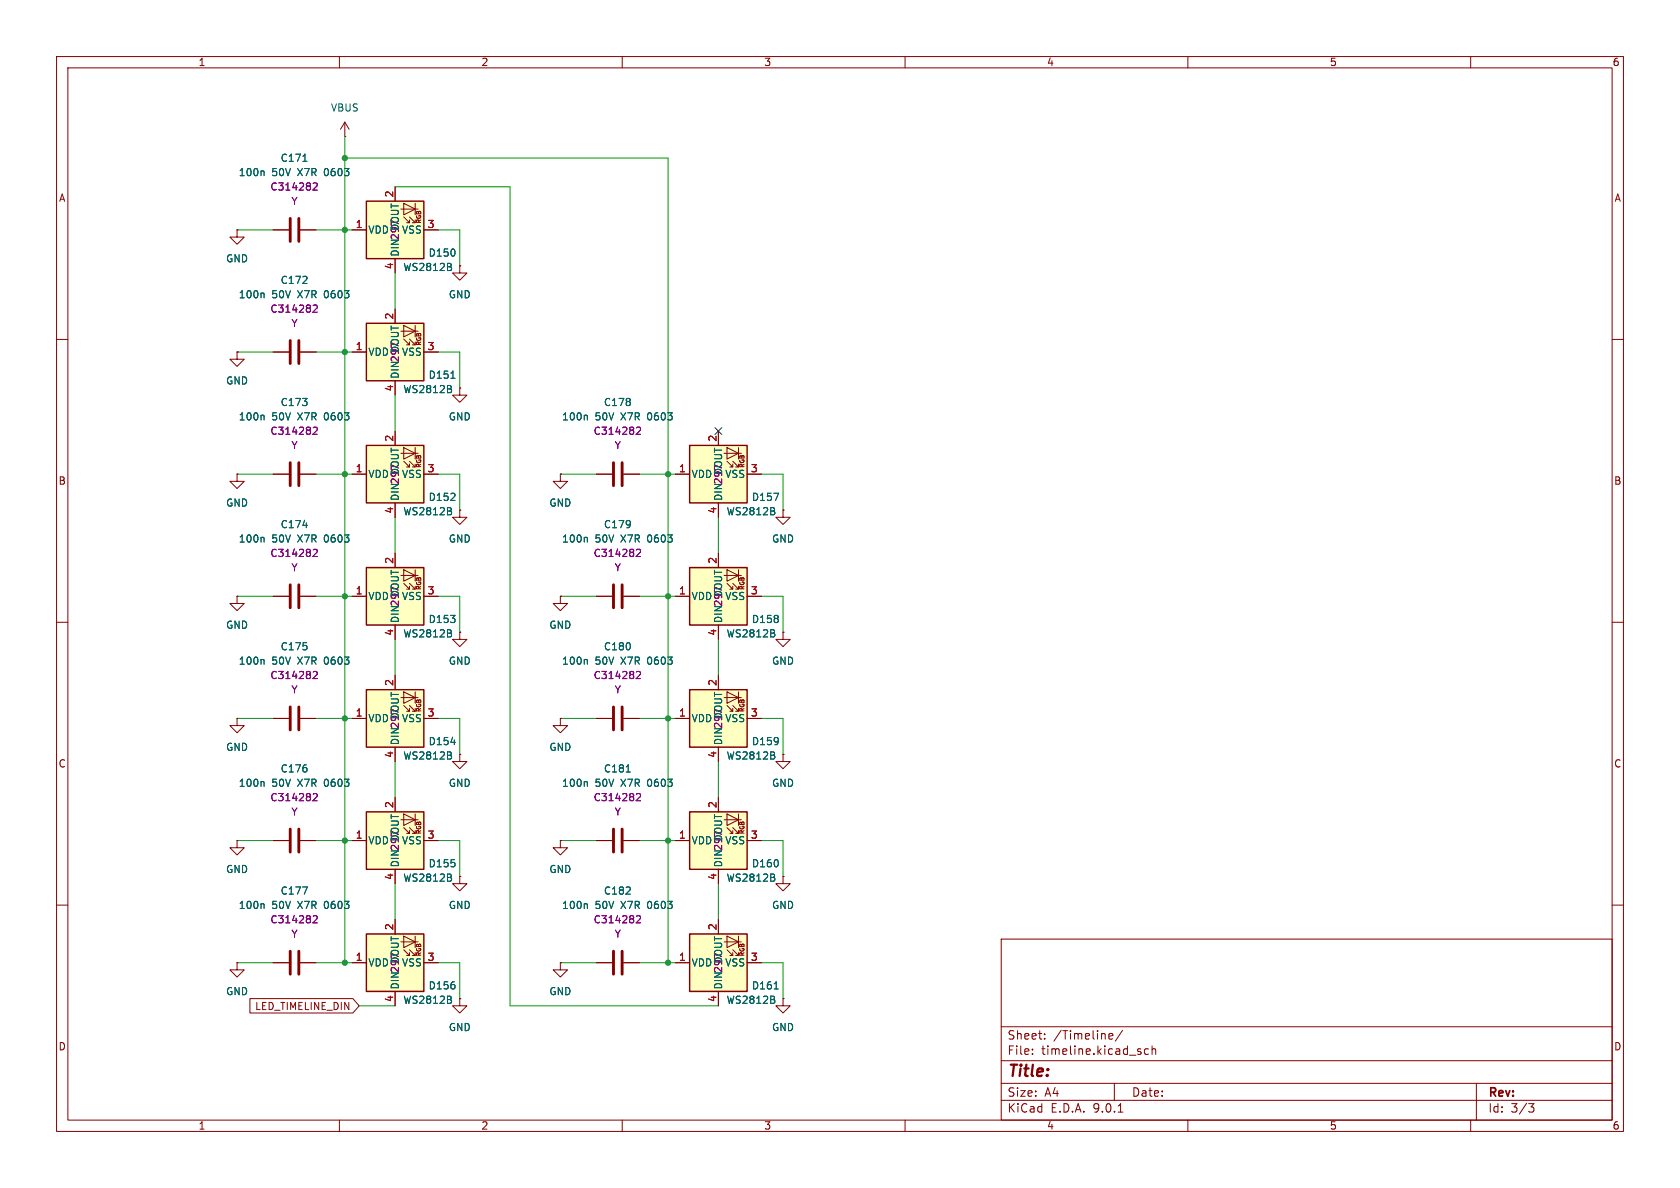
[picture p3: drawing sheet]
<svg xmlns="http://www.w3.org/2000/svg" width="297mm" height="210mm" viewBox="0 0 297 210" stroke-linecap="round" stroke-linejoin="round" font-family="sans-serif">
<g fill="none" stroke="#840000" stroke-width=".18">
<path d="M10 10h277v190h-277zM12 12h273v186h-273zM60 10v2M110 10v2M160 10v2M210 10v2M260 10v2M48.3 40.6h2.8M53.1 40.6h2.8M10 60h2M285 60h2M10 110h2"/>
<path d="M285 110h2M81.3 133.4v1.2h1.2l-1.2 1.3-1.3-1.3h1.3M81.3 133.4h.1M99.1 127v1.3h1.2l-1.2 1.2-1.3-1.2h1.3M99.1 127h.1M81.3 154.9v1.3h1.2l-1.2 1.3-1.3-1.3h1.3M81.3 154.9h.1M10 160h2M177 166h108v32h-108zM285 160h2M60 198v2M110 198v2"/>
<path d="M160 198v2M177 194.5h108M177 191.5h108M177 187.5h108M177 181.5h108M182.5 186.3v.1M182.5 185.5v.1M184.7 183.6v.1M184.7 182.8v.1M196 183.5l.2 .2 .5-.1M196 182.9l.2-.2h.3l.2 .2v.2l-.7 .1M197 191.5v3"/>
<path d="M197.7 196.6h.8M198.5 182.1l-1.3 2M203 185.5l-.4-.1-.3 .3v.4l.2 .2h.5M203.7 185.5l.2-.1 .3 .1 .1 .9M203.7 184.9v1.5M210 198v2M260 198v2M261 191.5v6.5M270.2 195.1h1l-.5 .6 .4 .1 .1 .5-.3 .3h-.4"/>
</g>
<path d="M51.3 38.6v4.1M52.8 38.6v4.1" fill="none" stroke="#840000" stroke-width=".51"/>
<path d="M46.5 30.2l.2 .2v.7M53.6 28.5h.7" fill="none" stroke="#006464" stroke-width=".18"/>
<path d="M55.4 32.5l.4-.2 .3 .4-.8 .9h.8" fill="none" stroke="#840084" stroke-width=".18"/>
<path d="M64.8 78.7h10.1v10.2h-10.1z" fill="#ffffc2"/>
<g fill="none" stroke="#840000" stroke-width=".18">
<path d="M61 24.1h.1M61 21.6l-.8 1.3M61 21.6l.7 1.3M61 21.6v2.5M69.8 76.2v2.5M71.4 79.1l2 1-2 1.1zM73.4 79.1v2.1M62.2 83.8h2.6M69.8 88.9v2.5M70.9 80.1h3M71.4 81.5l1 1.1h-.5M72.4 81.5l1 1.1h-.5"/>
<path d="M72.4 82v.6M73.4 82v.6M74.9 83.8h2.6M81.3 111.8v1.2h1.2l-1.2 1.3-1.3-1.3h1.3M81.3 111.8h.1"/>
</g>
<path d="M64.8 78.7h10.1v10.2h-10.1z" fill="none" stroke="#840000" stroke-width=".25"/>
<path d="M79.7 90.4l.1 .2-.1 .3M79.7 89.9v.3" fill="none" stroke="#006464" stroke-width=".18"/>
<path d="M64.8 100.3h10.1v10.2h-10.1z" fill="#ffffc2"/>
<g fill="none" stroke="#840000" stroke-width=".18">
<path d="M41.9 62.2v1.3h1.3l-1.3 1.3-1.3-1.3h1.3M41.9 62.2h.1M48.3 83.8h2.8M53.1 83.8h2.8M69.8 97.8v2.5M62.2 105.4h2.6M69.8 110.5v2.5M70.9 101.7h3M71.4 103.1l1 1h-.5M71.4 100.7l2 1-2 1zM72.4 103.1l1 1h-.5M72.4 103.6v.5"/>
<path d="M73.4 100.7v2M73.4 103.6v.5M74.9 105.4h2.6"/>
</g>
<path d="M64.8 100.3h10.1v10.2h-10.1z" fill="none" stroke="#840000" stroke-width=".25"/>
<path d="M46.5 73.4l.2 .2v.6M79.7 112l.1 .2-.1 .3M79.7 111.4v.4" fill="none" stroke="#006464" stroke-width=".18"/>
<path d="M51.3 81.8v4.1M52.8 81.8v4.1" fill="none" stroke="#840000" stroke-width=".51"/>
<path d="M55.4 75.6l.4-.1 .3 .4-.8 .9h.8" fill="none" stroke="#840084" stroke-width=".18"/>
<path d="M64.8 121.9h10.1v10.2h-10.1z" fill="#ffffc2"/>
<g fill="none" stroke="#840000" stroke-width=".18">
<path d="M81.3 90.2v1.2h1.2l-1.2 1.3-1.3-1.3h1.3M81.3 90.2h.1M69.8 119.4v2.5M99.1 105.4v1.3h1.2l-1.2 1.3-1.3-1.3h1.3M99.1 105.4h.1M62.2 127h2.6M69.8 132.1v2.5M70.9 123.3h3M71.4 124.7l1 1h-.5M71.4 122.3l2 1-2 1zM72.4 124.7l1 1h-.5M72.4 125.2v.5"/>
<path d="M73.4 122.3v2M73.4 125.2v.5M74.9 127h2.6"/>
</g>
<path d="M64.8 121.9h10.1v10.2h-10.1z" fill="none" stroke="#840000" stroke-width=".25"/>
<path d="M79.7 133.6l.1 .2-.1 .3M79.7 133v.4M79.7 131.2h.8" fill="none" stroke="#006464" stroke-width=".18"/>
<path d="M121.9 100.3h10.2v10.2h-10.2z" fill="#ffffc2"/>
<g fill="none" stroke="#840000" stroke-width=".18">
<path d="M127 97.8v2.5M138.4 90.2v1.2h1.3l-1.3 1.3-1.2-1.3h1.2M138.4 90.2h.1M119.4 105.4h2.5M127 110.5v2.5M128 101.7h3.1M128.5 103.1l1 1h-.5M128.5 100.7l2.1 1-2.1 1zM129.5 103.1l1.1 1h-.6M129.5 103.6v.5M130.6 100.7v2M130.6 103.6v.5"/>
<path d="M132.1 105.4h2.5M41.9 127v1.3h1.3l-1.3 1.2-1.3-1.2h1.3M41.9 127h.1M48.3 127h2.8M53.1 127h2.8"/>
</g>
<path d="M121.9 100.3h10.2v10.2h-10.2z" fill="none" stroke="#840000" stroke-width=".25"/>
<path d="M46.5 116.6l.2 .2v.6M136.9 112l.1 .2-.1 .3M136.9 111.4v.4" fill="none" stroke="#006464" stroke-width=".18"/>
<path d="M51.3 125v4M52.8 125v4" fill="none" stroke="#840000" stroke-width=".51"/>
<path d="M55.4 118.8l.4-.1 .3 .4-.8 .9h.8" fill="none" stroke="#840084" stroke-width=".18"/>
<path d="M121.9 165.1h10.2v10.2h-10.2z" fill="#ffffc2"/>
<g fill="none" stroke="#840000" stroke-width=".18">
<path d="M138.4 111.8v1.2h1.3l-1.3 1.3-1.2-1.3h1.2M138.4 111.8h.1M41.9 148.6v1.3h1.3l-1.3 1.2-1.3-1.2h1.3M41.9 148.6h.1M119.4 170.2h2.5M127 162.6v2.5M127 175.3v2.5M128 166.5h3.1M128.5 167.9l1 1h-.5M128.5 165.5l2.1 1-2.1 1zM129.5 167.9l1.1 1h-.6M129.5 168.4v.5"/>
<path d="M130.6 165.5v2M130.6 168.4v.5M132.1 170.2h2.5"/>
</g>
<path d="M121.9 165.1h10.2v10.2h-10.2z" fill="none" stroke="#840000" stroke-width=".25"/>
<path d="M136.9 176.8l.1 .1-.1 .4M136.9 176.2v.4M136.9 174.8h.7" fill="none" stroke="#006464" stroke-width=".18"/>
<path d="M121.9 78.7h10.2v10.2h-10.2z" fill="#ffffc2"/>
<g fill="none" stroke="#840000" stroke-width=".18">
<path d="M41.9 40.6v1.3h1.3l-1.3 1.3-1.3-1.3h1.3M41.9 40.6h.1M48.3 62.2h2.8M53.1 62.2h2.8M127 76.2v2.5M128.5 79.1l2.1 1-2.1 1.1zM130.6 79.1v2.1M119.4 83.8h2.5M127 88.9v2.5M128 80.1h3.1M128.5 81.5l1 1.1h-.5M129.5 81.5l1.1 1.1h-.6"/>
<path d="M129.5 82v.6M130.6 82v.6M132.1 83.8h2.5"/>
</g>
<path d="M121.9 78.7h10.2v10.2h-10.2z" fill="none" stroke="#840000" stroke-width=".25"/>
<path d="M46.5 51.8l.2 .2v.6M136.8 87.2h.8l-.5 1.3M136.9 90.4l.1 .2-.1 .3M136.9 89.9v.3" fill="none" stroke="#006464" stroke-width=".18"/>
<path d="M51.3 60.2v4.1M52.8 60.2v4.1" fill="none" stroke="#840000" stroke-width=".51"/>
<path d="M55.4 54l.4-.1 .3 .4-.8 .9h.8" fill="none" stroke="#840084" stroke-width=".18"/>
<path d="M64.8 35.6h10.1v10.1h-10.1z" fill="#ffffc2"/>
<g fill="none" stroke="#840000" stroke-width=".18">
<path d="M69.8 33v2.6M70.9 37h3M71.4 38.4l1 1h-.5M71.4 35.9l2 1.1-2 1zM72.4 38.4l1 1h-.5M72.4 38.9v.5M73.4 35.9v2.1M73.4 38.9v.5M62.2 40.6h2.6M69.8 45.7v2.6M74.9 40.6h2.6M81.3 47v1.3h1.2l-1.2 1.2-1.3-1.2h1.3"/>
<path d="M81.3 47h.1M81.3 68.6v1.3h1.2l-1.2 1.2-1.3-1.2h1.3M81.3 68.6h.1"/>
</g>
<path d="M64.8 35.6h10.1v10.1h-10.1z" fill="none" stroke="#840000" stroke-width=".25"/>
<path d="M79.7 47.2l.1 .2-.1 .4M79.7 46.7v.3" fill="none" stroke="#006464" stroke-width=".18"/>
<path d="M121.9 121.9h10.2v10.2h-10.2z" fill="#ffffc2"/>
<path d="M127 119.4v2.5M119.4 127h2.5M127 132.1v2.5M128 123.3h3.1M128.5 124.7l1 1h-.5M128.5 122.3l2.1 1-2.1 1zM129.5 124.7l1.1 1h-.6M129.5 125.2v.5M130.6 122.3v2M130.6 125.2v.5M132.1 127h2.5" fill="none" stroke="#840000" stroke-width=".18"/>
<path d="M121.9 121.9h10.2v10.2h-10.2z" fill="none" stroke="#840000" stroke-width=".25"/>
<path d="M136.9 133.6l.1 .2-.1 .3M136.9 133v.4" fill="none" stroke="#006464" stroke-width=".18"/>
<path d="M64.8 57.2h10.1v10.1h-10.1z" fill="#ffffc2"/>
<g fill="none" stroke="#840000" stroke-width=".18">
<path d="M69.8 54.6v2.6M70.9 58.5h3M71.4 59.9l1 1.1h-.5M71.4 57.5l2 1-2 1.1zM72.4 59.9l1 1.1h-.5M73.4 57.5v2.1M62.2 62.2h2.6M69.8 67.3v2.6M72.4 60.5v.5M73.4 60.5v.5M74.9 62.2h2.6M105.4 127h2.8"/>
<path d="M110.2 127h2.8M138.4 133.4v1.2h1.3l-1.3 1.3-1.2-1.3h1.2M138.4 133.4h.1M48.3 148.6h2.8M53.1 148.6h2.8M138.4 154.9v1.3h1.3l-1.3 1.3-1.2-1.3h1.2M138.4 154.9h.1M41.9 170.2v1.3h1.3l-1.3 1.2-1.3-1.2h1.3M41.9 170.2h.1M48.3 170.2h2.8M53.1 170.2h2.8M138.4 176.5v1.3h1.3l-1.3 1.3-1.2-1.3h1.2"/>
<path d="M138.4 176.5h.1"/>
</g>
<path d="M64.8 57.2h10.1v10.1h-10.1z" fill="none" stroke="#840000" stroke-width=".25"/>
<path d="M79.7 68.8l.1 .2-.1 .4M79.7 68.3v.3M79.7 66.9h.7M103.7 116.6l.1 .2v.6M46.5 138.2l.2 .1v.7M46.5 159.8l.2 .1v.7M53.5 156.8h.8l-.5 1.3" fill="none" stroke="#006464" stroke-width=".18"/>
<path d="M108.5 125v4M110 125v4M51.3 146.6v4M52.8 146.6v4M51.3 168.1v4.1M52.8 168.1v4.1" fill="none" stroke="#840000" stroke-width=".51"/>
<path d="M112.5 118.8l.5-.1 .2 .4-.7 .9h.7M55.4 140.4l.4-.1 .3 .3-.8 .9h.8M55.4 162l.4-.1 .3 .3-.8 .9h.8" fill="none" stroke="#840084" stroke-width=".18"/>
<path d="M121.9 143.5h10.2v10.2h-10.2z" fill="#ffffc2"/>
<g fill="none" stroke="#840000" stroke-width=".18">
<path d="M119.4 148.6h2.5M127 141v2.5M127 153.7v2.5M128 144.9h3.1M128.5 146.3l1 1h-.5M128.5 143.9l2.1 1-2.1 1zM129.5 146.3l1.1 1h-.6M129.5 146.8v.5M130.6 143.9v2M130.6 146.8v.5M132.1 148.6h2.5M81.3 176.5v1.3h1.2l-1.2 1.3-1.3-1.3h1.3"/>
<path d="M81.3 176.5h.1"/>
</g>
<path d="M121.9 143.5h10.2v10.2h-10.2z" fill="none" stroke="#840000" stroke-width=".25"/>
<path d="M136.9 155.2l.1 .2-.1 .3M136.9 154.6v.4" fill="none" stroke="#006464" stroke-width=".18"/>
<path d="M64.8 165.1h10.1v10.2h-10.1z" fill="#ffffc2"/>
<g fill="none" stroke="#840000" stroke-width=".18">
<path d="M41.9 83.8v1.3h1.3l-1.3 1.3-1.3-1.3h1.3M41.9 83.8h.1M99.1 83.8v1.3h1.2l-1.2 1.3-1.3-1.3h1.3M99.1 83.8h.1M105.4 83.8h2.8M110.2 83.8h2.8M41.9 105.4v1.3h1.3l-1.3 1.3-1.3-1.3h1.3M41.9 105.4h.1M48.3 105.4h2.8M53.1 105.4h2.8M105.4 105.4h2.8M110.2 105.4h2.8"/>
<path d="M99.1 148.6v1.3h1.2l-1.2 1.2-1.3-1.2h1.3M99.1 148.6h.1M105.4 148.6h2.8M110.2 148.6h2.8M62.2 170.2h2.6M69.8 162.6v2.5M69.8 175.3v2.5M70.9 166.5h3M71.4 167.9l1 1h-.5M71.4 165.5l2 1-2 1zM72.4 167.9l1 1h-.5M72.4 168.4v.5"/>
<path d="M73.4 165.5v2M73.4 168.4v.5M74.9 170.2h2.6M99.1 170.2v1.3h1.2l-1.2 1.2-1.3-1.2h1.3M99.1 170.2h.1M105.4 170.2h2.8M110.2 170.2h2.8"/>
</g>
<path d="M64.8 165.1h10.1v10.2h-10.1z" fill="none" stroke="#840000" stroke-width=".25"/>
<path d="M103.7 73.4l.1 .2v.6M46.5 95l.2 .2v.6M53.6 92.9h.7M103.7 95l.1 .2v.6M103.7 138.2l.1 .1v.7M110.7 136.5h.7M103.7 159.8l.1 .1v.7M79.7 176.8l.1 .1-.1 .4M79.7 176.2v.4" fill="none" stroke="#006464" stroke-width=".18"/>
<path d="M108.5 81.8v4.1M110 81.8v4.1M51.3 103.4v4M52.8 103.4v4M108.5 103.4v4M110 103.4v4M108.5 146.6v4M110 146.6v4M108.5 168.1v4.1M110 168.1v4.1" fill="none" stroke="#840000" stroke-width=".51"/>
<path d="M112.5 75.6l.5-.1 .2 .4-.7 .9h.7M55.4 97.2l.4-.1 .3 .4-.8 .9h.8M112.5 97.2l.5-.1 .2 .4-.7 .9h.7M112.5 140.4l.5-.1 .2 .3-.7 .9h.7M112.5 162l.5-.1 .2 .3-.7 .9h.7" fill="none" stroke="#840084" stroke-width=".18"/>
<path d="M64.8 143.5h10.1v10.2h-10.1z" fill="#ffffc2"/>
<g fill="none" stroke="#840000" stroke-width=".18">
<path d="M69.8 33v2.6M41.9 40.6h.1M48.3 40.6h2.8M53.1 40.6h2.8M62.2 40.6h2.6M69.8 45.7v2.6M69.8 54.6v2.6M74.9 40.6h2.6M81.3 47h.1M41.9 62.2h.1M48.3 62.2h2.8M53.1 62.2h2.8"/>
<path d="M62.2 62.2h2.6M69.8 67.3v2.6M69.8 76.2v2.5M74.9 62.2h2.6M81.3 68.6h.1M127 76.2v2.5M41.9 83.8h.1M48.3 83.8h2.8M53.1 83.8h2.8M62.2 83.8h2.6M69.8 88.9v2.5M69.8 97.8v2.5"/>
<path d="M74.9 83.8h2.6M81.3 90.2h.1M99.1 83.8h.1M105.4 83.8h2.8M110.2 83.8h2.8M119.4 83.8h2.5M127 88.9v2.5M127 97.8v2.5M132.1 83.8h2.5M138.4 90.2h.1M41.9 105.4h.1M48.3 105.4h2.8"/>
<path d="M53.1 105.4h2.8M62.2 105.4h2.6M69.8 110.5v2.5M69.8 119.4v2.5M74.9 105.4h2.6M81.3 111.8h.1M99.1 105.4h.1M105.4 105.4h2.8M110.2 105.4h2.8M119.4 105.4h2.5M127 110.5v2.5M127 119.4v2.5"/>
<path d="M132.1 105.4h2.5M138.4 111.8h.1M41.9 127h.1M48.3 127h2.8M53.1 127h2.8M62.2 127h2.6M69.8 132.1v2.5M74.9 127h2.6M81.3 133.4h.1M99.1 127h.1M105.4 127h2.8M110.2 127h2.8"/>
<path d="M119.4 127h2.5M127 132.1v2.5M132.1 127h2.5M138.4 133.4h.1M41.9 148.6h.1M48.3 148.6h2.8M53.1 148.6h2.8M62.2 148.6h2.6M69.8 141v2.5M69.8 153.7v2.5M70.9 144.9h3M71.4 146.3l1 1h-.5"/>
<path d="M71.4 143.9l2 1-2 1zM72.4 146.3l1 1h-.5M72.4 146.8v.5M73.4 143.9v2M73.4 146.8v.5M74.9 148.6h2.6M81.3 154.9h.1M99.1 148.6h.1M105.4 148.6h2.8M110.2 148.6h2.8M119.4 148.6h2.5M127 141v2.5"/>
<path d="M127 153.7v2.5M132.1 148.6h2.5M138.4 154.9h.1M41.9 170.2h.1M44.2 176.5h18.2l1.1 1.3-1.1 1.3h-18.2zM48.3 170.2h2.8M53.1 170.2h2.8M62.2 170.2h2.6M69.8 162.6v2.5M69.8 175.3v2.5M74.9 170.2h2.6M81.3 176.5h.1"/>
<path d="M99.1 170.2h.1M105.4 170.2h2.8M110.2 170.2h2.8M119.4 170.2h2.5M127 162.6v2.5M127 175.3v2.5M132.1 170.2h2.5M138.4 176.5h.1"/>
</g>
<path d="M64.8 143.5h10.1v10.2h-10.1z" fill="none" stroke="#840000" stroke-width=".25"/>
<g fill="none" stroke="#006464" stroke-width=".18">
<path d="M46.5 30.2l.2 .2v.7M53.6 28.5h.7M46.5 51.8l.2 .2v.6M79.7 47.2l.1 .2-.1 .4M79.7 46.7v.3M46.5 73.4l.2 .2v.6M79.7 68.8l.1 .2-.1 .4M79.7 68.3v.3M79.7 66.9h.7M103.7 73.4l.1 .2v.6M46.5 95l.2 .2v.6M53.6 92.9h.7"/>
<path d="M79.7 90.4l.1 .2-.1 .3M79.7 89.9v.3M103.7 95l.1 .2v.6M136.8 87.2h.8l-.5 1.3M136.9 90.4l.1 .2-.1 .3M136.9 89.9v.3M46.5 116.6l.2 .2v.6M79.7 112l.1 .2-.1 .3M79.7 111.4v.4M103.7 116.6l.1 .2v.6M136.9 112l.1 .2-.1 .3M136.9 111.4v.4"/>
<path d="M46.5 138.2l.2 .1v.7M79.7 133.6l.1 .2-.1 .3M79.7 133v.4M79.7 131.2h.8M103.7 138.2l.1 .1v.7M110.7 136.5h.7M136.9 133.6l.1 .2-.1 .3M136.9 133v.4M46.5 159.8l.2 .1v.7M53.5 156.8h.8l-.5 1.3M79.7 155.2l.1 .2-.1 .3M79.7 154.6v.4"/>
<path d="M103.7 159.8l.1 .1v.7M136.9 155.2l.1 .2-.1 .3M136.9 154.6v.4M79.7 176.8l.1 .1-.1 .4M79.7 176.2v.4M136.9 176.8l.1 .1-.1 .4M136.9 176.2v.4M136.9 174.8h.7"/>
</g>
<g fill="none" stroke="#009600" stroke-width=".18">
<path d="M61 24.1v146.1M61 27.9h57.1v142.3M69.8 33h20.4v144.8h36.8M41.9 40.6h6.4M55.9 40.6h6.3M69.8 48.3v6.3M77.5 40.6h3.8v6.4M41.9 62.2h6.4M55.9 62.2h6.3M69.8 69.9v6.3M77.5 62.2h3.8v6.4M41.9 83.8h6.4"/>
<path d="M55.9 83.8h6.3M69.8 91.4v6.4M77.5 83.8h3.8v6.4M99.1 83.8h6.3M113 83.8h6.4M127 91.4v6.4M134.6 83.8h3.8v6.4M41.9 105.4h6.4M55.9 105.4h6.3M69.8 113v6.4M77.5 105.4h3.8v6.4M99.1 105.4h6.3"/>
<path d="M113 105.4h6.4M127 113v6.4M134.6 105.4h3.8v6.4M41.9 127h6.4M55.9 127h6.3M69.8 134.6v6.4M77.5 127h3.8v6.4M99.1 127h6.3M113 127h6.4M127 134.6v6.4M134.6 127h3.8v6.4M41.9 148.6h6.4"/>
<path d="M55.9 148.6h6.3M69.8 156.2v6.4M77.5 148.6h3.8v6.3M99.1 148.6h6.3M113 148.6h6.4M127 156.2v6.4M134.6 148.6h3.8v6.3M41.9 170.2h6.4M55.9 170.2h6.3M63.5 177.8h6.3M77.5 170.2h3.8v6.3M99.1 170.2h6.3"/>
<path d="M113 170.2h6.4M134.6 170.2h3.8v6.3"/>
</g>
<path d="M126.4 75.6l1.2 1.2M127.6 75.6l-1.2 1.2" fill="none" stroke="#000084" stroke-width=".18"/>
<path d="M55.4 32.5l.4-.2 .3 .4-.8 .9h.8M55.4 54l.4-.1 .3 .4-.8 .9h.8M55.4 75.6l.4-.1 .3 .4-.8 .9h.8M112.5 75.6l.5-.1 .2 .4-.7 .9h.7M55.4 97.2l.4-.1 .3 .4-.8 .9h.8M112.5 97.2l.5-.1 .2 .4-.7 .9h.7M55.4 118.8l.4-.1 .3 .4-.8 .9h.8M112.5 118.8l.5-.1 .2 .4-.7 .9h.7M55.4 140.4l.4-.1 .3 .3-.8 .9h.8M112.5 140.4l.5-.1 .2 .3-.7 .9h.7M55.4 162l.4-.1 .3 .3-.8 .9h.8M112.5 162l.5-.1 .2 .3-.7 .9h.7" fill="none" stroke="#840084" stroke-width=".18"/>
<g fill="#009600" stroke="#009600" stroke-width=".18">
<circle cx="61" cy="27.9" r=".46"/>
<circle cx="61" cy="62.2" r=".46"/>
<circle cx="61" cy="40.6" r=".46"/>
<circle cx="61" cy="148.6" r=".46"/>
<circle cx="61" cy="127" r=".46"/>
<circle cx="61" cy="170.2" r=".46"/>
<circle cx="118.1" cy="105.4" r=".46"/>
<circle cx="118.1" cy="83.8" r=".46"/>
<circle cx="61" cy="105.4" r=".46"/>
<circle cx="118.1" cy="127" r=".46"/>
<circle cx="61" cy="83.8" r=".46"/>
<circle cx="118.1" cy="148.6" r=".46"/>
<circle cx="118.1" cy="170.2" r=".46"/>
</g>
<text font-size="2.8" fill="#840000" x="178" y="190.9">Title:</text>
<g font-size="2.1" fill="#840000">
<text x="178" y="184">Sheet:</text>
<text x="186.2" y="184">/Timeline/</text>
<text x="178" y="186.7">File:</text>
<text x="184.1" y="186.7">timeline.kicad_sch</text>
<text x="178" y="196.9">KiCad</text>
<text x="178" y="194.1">Size:</text>
<text x="184.7" y="194.1">A4</text>
<text x="185.7" y="196.9">E.D.A.</text>
<text x="193.3" y="196.9">9.0.1</text>
<text x="200" y="194.1">Date:</text>
<text x="263" y="194.3">Rev:</text>
<text x="263" y="196.9">Id:</text>
<text x="267.1" y="196.9">3/3</text>
</g>
<g font-size="1.8" fill="#840000">
<text x="35" y="11.9">1</text>
<text x="85" y="11.9">2</text>
<text x="135" y="11.9">3</text>
<text x="185" y="11.9">4</text>
<text x="235" y="11.9">5</text>
<text x="285" y="11.9">6</text>
<text x="10.3" y="35.9">A</text>
<text x="285.3" y="35.9">A</text>
<text x="10.3" y="85.9">B</text>
<text x="285.3" y="85.9">B</text>
<text x="10.3" y="135.9">C</text>
<text x="285.3" y="135.9">C</text>
<text x="45" y="178.8">LED_TIMELINE_DIN</text>
<text x="10.3" y="185.9">D</text>
<text x="285.3" y="185.9">D</text>
<text x="35" y="199.9">1</text>
<text x="85" y="199.9">2</text>
<text x="135" y="199.9">3</text>
<text x="185" y="199.9">4</text>
<text x="235" y="199.9">5</text>
<text x="285" y="199.9">6</text>
</g>
<g font-size="1.8" fill="#006464">
<text x="58.4" y="19.9">VBUS</text>
<text x="49.5" y="28.8">C171</text>
<text x="42.1" y="31.3">100n</text>
<text x="48.1" y="31.3">50V</text>
<text x="52.7" y="31.3">X7R</text>
<text x="57.6" y="31.3">0603</text>
<text x="65" y="41.5">VDD</text>
<text x="70.7" y="40.9" transform="rotate(-90 70.7 40.9)">DOUT</text>
<text x="71" y="41.5">VSS</text>
<text x="39.9" y="46.6">GND</text>
<text x="70.7" y="45.5" transform="rotate(-90 70.7 45.5)">DIN297</text>
<text x="75.7" y="45.6">D150</text>
<text x="42.1" y="52.9">100n</text>
<text x="48.1" y="52.9">50V</text>
<text x="49.5" y="50.4">C172</text>
<text x="52.7" y="52.9">X7R</text>
<text x="57.6" y="52.9">0603</text>
<text x="71.2" y="48.1">WS2812B</text>
<text x="79.2" y="52.9">GND</text>
<text x="65" y="63.1">VDD</text>
<text x="70.7" y="62.5" transform="rotate(-90 70.7 62.5)">DOUT</text>
<text x="71" y="63.1">VSS</text>
<text x="39.9" y="68.2">GND</text>
<text x="49.5" y="72">C173</text>
<text x="70.7" y="67.1" transform="rotate(-90 70.7 67.1)">DIN297</text>
<text x="71.2" y="69.7">WS2812B</text>
<text x="75.7" y="67.2">D151</text>
<text x="106.7" y="72">C178</text>
<text x="42.1" y="74.5">100n</text>
<text x="48.1" y="74.5">50V</text>
<text x="52.7" y="74.5">X7R</text>
<text x="57.6" y="74.5">0603</text>
<text x="79.2" y="74.5">GND</text>
<text x="99.3" y="74.5">100n</text>
<text x="105.2" y="74.5">50V</text>
<text x="109.9" y="74.5">X7R</text>
<text x="114.7" y="74.5">0603</text>
<text x="39.9" y="89.8">GND</text>
<text x="65" y="84.7">VDD</text>
<text x="70.7" y="88.6" transform="rotate(-90 70.7 88.6)">DIN297</text>
<text x="70.7" y="84.1" transform="rotate(-90 70.7 84.1)">DOUT</text>
<text x="71" y="84.7">VSS</text>
<text x="75.7" y="88.7">D152</text>
<text x="97" y="89.8">GND</text>
<text x="122.2" y="84.7">VDD</text>
<text x="127.9" y="88.6" transform="rotate(-90 127.9 88.6)">DIN297</text>
<text x="127.9" y="84.1" transform="rotate(-90 127.9 84.1)">DOUT</text>
<text x="128.1" y="84.7">VSS</text>
<text x="132.8" y="88.7">D157</text>
<text x="49.5" y="93.6">C174</text>
<text x="71.2" y="91.3">WS2812B</text>
<text x="106.7" y="93.6">C179</text>
<text x="128.4" y="91.3">WS2812B</text>
<text x="42.1" y="96.1">100n</text>
<text x="48.1" y="96.1">50V</text>
<text x="52.7" y="96.1">X7R</text>
<text x="57.6" y="96.1">0603</text>
<text x="79.2" y="96.1">GND</text>
<text x="99.3" y="96.1">100n</text>
<text x="105.2" y="96.1">50V</text>
<text x="109.9" y="96.1">X7R</text>
<text x="114.7" y="96.1">0603</text>
<text x="136.4" y="96.1">GND</text>
<text x="65" y="106.3">VDD</text>
<text x="70.7" y="105.7" transform="rotate(-90 70.7 105.7)">DOUT</text>
<text x="71" y="106.3">VSS</text>
<text x="122.2" y="106.3">VDD</text>
<text x="127.9" y="105.7" transform="rotate(-90 127.9 105.7)">DOUT</text>
<text x="128.1" y="106.3">VSS</text>
<text x="39.9" y="111.4">GND</text>
<text x="70.7" y="110.2" transform="rotate(-90 70.7 110.2)">DIN297</text>
<text x="71.2" y="112.9">WS2812B</text>
<text x="75.7" y="110.3">D153</text>
<text x="97" y="111.4">GND</text>
<text x="127.9" y="110.2" transform="rotate(-90 127.9 110.2)">DIN297</text>
<text x="128.4" y="112.9">WS2812B</text>
<text x="132.8" y="110.3">D158</text>
<text x="42.1" y="117.7">100n</text>
<text x="48.1" y="117.7">50V</text>
<text x="49.5" y="115.2">C175</text>
<text x="52.7" y="117.7">X7R</text>
<text x="57.6" y="117.7">0603</text>
<text x="79.2" y="117.7">GND</text>
<text x="99.3" y="117.7">100n</text>
<text x="105.2" y="117.7">50V</text>
<text x="106.7" y="115.2">C180</text>
<text x="109.9" y="117.7">X7R</text>
<text x="114.7" y="117.7">0603</text>
<text x="136.4" y="117.7">GND</text>
<text x="65" y="127.9">VDD</text>
<text x="70.7" y="131.8" transform="rotate(-90 70.7 131.8)">DIN297</text>
<text x="70.7" y="127.3" transform="rotate(-90 70.7 127.3)">DOUT</text>
<text x="71" y="127.9">VSS</text>
<text x="75.7" y="131.9">D154</text>
<text x="122.2" y="127.9">VDD</text>
<text x="127.9" y="131.8" transform="rotate(-90 127.9 131.8)">DIN297</text>
<text x="127.9" y="127.3" transform="rotate(-90 127.9 127.3)">DOUT</text>
<text x="128.1" y="127.9">VSS</text>
<text x="132.8" y="131.9">D159</text>
<text x="39.9" y="132.9">GND</text>
<text x="49.5" y="136.8">C176</text>
<text x="71.2" y="134.5">WS2812B</text>
<text x="97" y="132.9">GND</text>
<text x="106.7" y="136.8">C181</text>
<text x="128.4" y="134.5">WS2812B</text>
<text x="42.1" y="139.3">100n</text>
<text x="48.1" y="139.3">50V</text>
<text x="52.7" y="139.3">X7R</text>
<text x="57.6" y="139.3">0603</text>
<text x="79.2" y="139.3">GND</text>
<text x="99.3" y="139.3">100n</text>
<text x="105.2" y="139.3">50V</text>
<text x="109.9" y="139.3">X7R</text>
<text x="114.7" y="139.3">0603</text>
<text x="136.4" y="139.3">GND</text>
<text x="65" y="149.5">VDD</text>
<text x="70.7" y="148.9" transform="rotate(-90 70.7 148.9)">DOUT</text>
<text x="71" y="149.5">VSS</text>
<text x="122.2" y="149.5">VDD</text>
<text x="127.9" y="148.9" transform="rotate(-90 127.9 148.9)">DOUT</text>
<text x="128.1" y="149.5">VSS</text>
<text x="39.9" y="154.5">GND</text>
<text x="70.7" y="153.4" transform="rotate(-90 70.7 153.4)">DIN297</text>
<text x="75.7" y="153.5">D155</text>
<text x="97" y="154.5">GND</text>
<text x="127.9" y="153.4" transform="rotate(-90 127.9 153.4)">DIN297</text>
<text x="132.8" y="153.5">D160</text>
<text x="42.1" y="160.9">100n</text>
<text x="48.1" y="160.9">50V</text>
<text x="49.5" y="158.3">C177</text>
<text x="52.7" y="160.9">X7R</text>
<text x="57.6" y="160.9">0603</text>
<text x="71.2" y="156.1">WS2812B</text>
<text x="79.2" y="160.9">GND</text>
<text x="99.3" y="160.9">100n</text>
<text x="105.2" y="160.9">50V</text>
<text x="106.7" y="158.3">C182</text>
<text x="109.9" y="160.9">X7R</text>
<text x="114.7" y="160.9">0603</text>
<text x="128.4" y="156.1">WS2812B</text>
<text x="136.4" y="160.9">GND</text>
<text x="65" y="171">VDD</text>
<text x="70.7" y="170.5" transform="rotate(-90 70.7 170.5)">DOUT</text>
<text x="71" y="171">VSS</text>
<text x="122.2" y="171">VDD</text>
<text x="127.9" y="170.5" transform="rotate(-90 127.9 170.5)">DOUT</text>
<text x="128.1" y="171">VSS</text>
<text x="39.9" y="176.1">GND</text>
<text x="70.7" y="175" transform="rotate(-90 70.7 175)">DIN297</text>
<text x="71.2" y="177.6">WS2812B</text>
<text x="75.7" y="175.1">D156</text>
<text x="97" y="176.1">GND</text>
<text x="127.9" y="175" transform="rotate(-90 127.9 175)">DIN297</text>
<text x="128.4" y="177.6">WS2812B</text>
<text x="132.8" y="175.1">D161</text>
<text x="79.2" y="182.5">GND</text>
<text x="136.4" y="182.5">GND</text>
</g>
<g font-size="1.8" fill="#840084">
<text x="47.7" y="33.9">C314282</text>
<text x="51.4" y="36.4">Y</text>
<text x="47.7" y="55.5">C314282</text>
<text x="51.4" y="58">Y</text>
<text x="47.7" y="77.1">C314282</text>
<text x="104.9" y="77.1">C314282</text>
<text x="51.4" y="79.6">Y</text>
<text x="108.6" y="79.6">Y</text>
<text x="47.7" y="98.7">C314282</text>
<text x="51.4" y="101.2">Y</text>
<text x="104.9" y="98.7">C314282</text>
<text x="108.6" y="101.2">Y</text>
<text x="47.7" y="120.2">C314282</text>
<text x="51.4" y="122.8">Y</text>
<text x="104.9" y="120.2">C314282</text>
<text x="108.6" y="122.8">Y</text>
<text x="47.7" y="141.8">C314282</text>
<text x="104.9" y="141.8">C314282</text>
<text x="51.4" y="144.4">Y</text>
<text x="108.6" y="144.4">Y</text>
<text x="47.7" y="163.4">C314282</text>
<text x="51.4" y="166">Y</text>
<text x="104.9" y="163.4">C314282</text>
<text x="108.6" y="166">Y</text>
</g>
<g font-size="1.8" fill="#a90000">
<text x="69.6" y="35" transform="rotate(-90 69.6 35)">2</text>
<text x="62.8" y="40.4">1</text>
<text x="75.5" y="40.4">3</text>
<text x="69.6" y="47.7" transform="rotate(-90 69.6 47.7)">4</text>
<text x="69.6" y="56.6" transform="rotate(-90 69.6 56.6)">2</text>
<text x="62.8" y="62">1</text>
<text x="75.5" y="62">3</text>
<text x="69.6" y="69.3" transform="rotate(-90 69.6 69.3)">4</text>
<text x="62.8" y="83.6">1</text>
<text x="69.6" y="78.2" transform="rotate(-90 69.6 78.2)">2</text>
<text x="75.5" y="83.6">3</text>
<text x="119.9" y="83.6">1</text>
<text x="126.7" y="78.2" transform="rotate(-90 126.7 78.2)">2</text>
<text x="132.6" y="83.6">3</text>
<text x="69.6" y="90.9" transform="rotate(-90 69.6 90.9)">4</text>
<text x="126.7" y="90.9" transform="rotate(-90 126.7 90.9)">4</text>
<text x="69.6" y="99.8" transform="rotate(-90 69.6 99.8)">2</text>
<text x="126.7" y="99.8" transform="rotate(-90 126.7 99.8)">2</text>
<text x="62.8" y="105.2">1</text>
<text x="75.5" y="105.2">3</text>
<text x="119.9" y="105.2">1</text>
<text x="132.6" y="105.2">3</text>
<text x="69.6" y="112.5" transform="rotate(-90 69.6 112.5)">4</text>
<text x="126.7" y="112.5" transform="rotate(-90 126.7 112.5)">4</text>
<text x="69.6" y="121.4" transform="rotate(-90 69.6 121.4)">2</text>
<text x="126.7" y="121.4" transform="rotate(-90 126.7 121.4)">2</text>
<text x="62.8" y="126.7">1</text>
<text x="75.5" y="126.7">3</text>
<text x="119.9" y="126.7">1</text>
<text x="132.6" y="126.7">3</text>
<text x="69.6" y="134.1" transform="rotate(-90 69.6 134.1)">4</text>
<text x="126.7" y="134.1" transform="rotate(-90 126.7 134.1)">4</text>
<text x="69.6" y="142.9" transform="rotate(-90 69.6 142.9)">2</text>
<text x="126.7" y="142.9" transform="rotate(-90 126.7 142.9)">2</text>
<text x="62.8" y="148.3">1</text>
<text x="75.5" y="148.3">3</text>
<text x="119.9" y="148.3">1</text>
<text x="132.6" y="148.3">3</text>
<text x="69.6" y="155.6" transform="rotate(-90 69.6 155.6)">4</text>
<text x="126.7" y="155.6" transform="rotate(-90 126.7 155.6)">4</text>
<text x="69.6" y="164.5" transform="rotate(-90 69.6 164.5)">2</text>
<text x="126.7" y="164.5" transform="rotate(-90 126.7 164.5)">2</text>
<text x="62.8" y="169.9">1</text>
<text x="75.5" y="169.9">3</text>
<text x="119.9" y="169.9">1</text>
<text x="132.6" y="169.9">3</text>
<text x="69.6" y="177.2" transform="rotate(-90 69.6 177.2)">4</text>
<text x="126.7" y="177.2" transform="rotate(-90 126.7 177.2)">4</text>
</g>
<g font-size="1.1" fill="#840000">
<text x="74.7" y="39.6" transform="rotate(-90 74.7 39.6)">RGB</text>
<text x="74.7" y="61.2" transform="rotate(-90 74.7 61.2)">RGB</text>
<text x="74.7" y="82.8" transform="rotate(-90 74.7 82.8)">RGB</text>
<text x="131.8" y="82.8" transform="rotate(-90 131.8 82.8)">RGB</text>
<text x="74.7" y="104.4" transform="rotate(-90 74.7 104.4)">RGB</text>
<text x="131.8" y="104.4" transform="rotate(-90 131.8 104.4)">RGB</text>
<text x="74.7" y="126" transform="rotate(-90 74.7 126)">RGB</text>
<text x="131.8" y="126" transform="rotate(-90 131.8 126)">RGB</text>
<text x="74.7" y="147.6" transform="rotate(-90 74.7 147.6)">RGB</text>
<text x="131.8" y="147.6" transform="rotate(-90 131.8 147.6)">RGB</text>
<text x="74.7" y="169.2" transform="rotate(-90 74.7 169.2)">RGB</text>
<text x="131.8" y="169.2" transform="rotate(-90 131.8 169.2)">RGB</text>
</g>
</svg>
